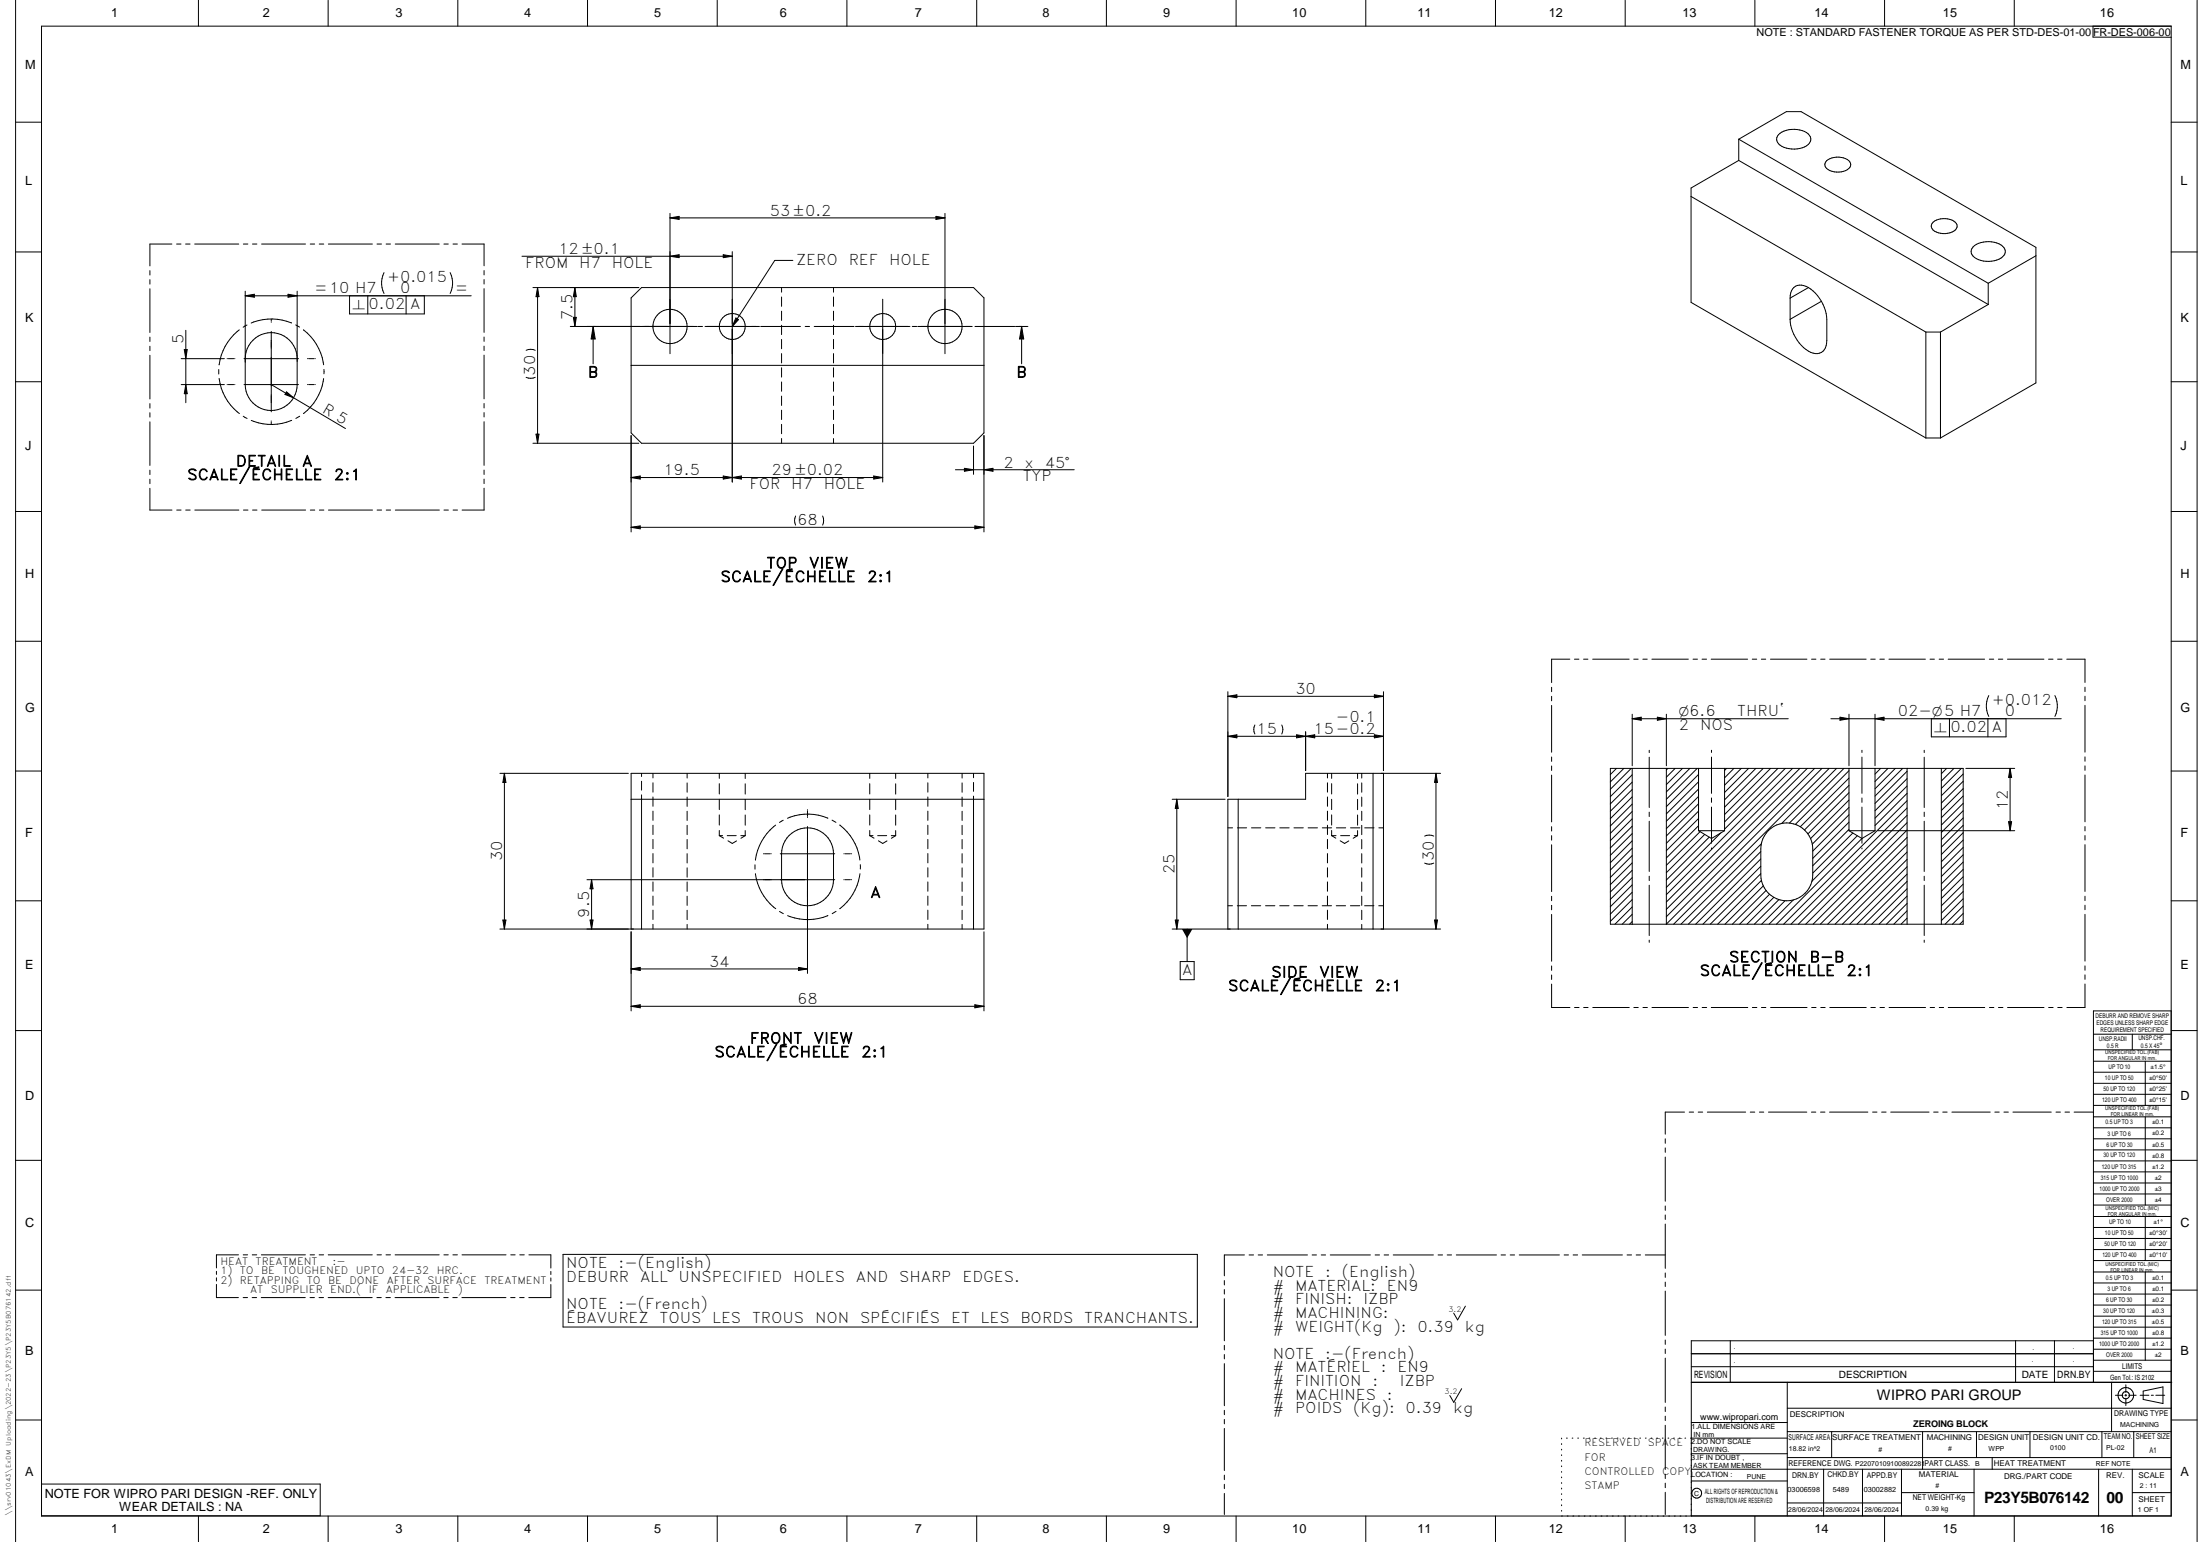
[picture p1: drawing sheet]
<svg xmlns="http://www.w3.org/2000/svg" width="848mm" height="594mm" viewBox="0 0 848 594" stroke-linecap="round" stroke-linejoin="round" font-family="sans-serif">
<g fill="none" stroke="#000" stroke-width=".39">
<path d="M6 .1v593.9M16 10.1h821v574h-821zM76.5 .1v10M126.5 .1v10M176.5 .1v10M226.5 .1v10M276.5 .1v10M326.5 .1v10M376.5 .1v10M426.5 .1v10M476.5 .1v10M526.5 .1v10"/>
<path d="M576.5 .1v10M626.5 .1v10M676.5 .1v10M726.5 .1v10M776.5 .1v10M806.8 10.1v4.2l30.2 .1M847 .1v593.9M6 47.1h10M670.3 53.6l18.3-10.6h5.7l90.5 52.3v52.2l-36.8 21.2M670.3 53.6v8.2M670.3 53.6l96.1 55.5M685.6 51.9a9.2 9.2 0 0 1 11.9 .3 2.95 2.95 0 0 1-1.8 4.4 9.9 9.9 0 0 1-10.1-1.2 2.46 2.46 0 0 1 0-3.5z"/>
<path d="M837 47.1h10M651.9 75.7l90.5 52.2M670.3 61.8l-18.4 10.6v44.1l90.5 52.2M670.3 61.8l96.1 55.5M704.2 61.9a7 7 0 0 1 8.9 .5 2.24 2.24 0 0 1-1.6 3.3 7 7 0 0 1-7.7-1.2 1.91 1.91 0 0 1 .4-2.6zM6 97.1h10M66.3 94h-8.5v8.4M68.1 94h1.7M71.5 94h1.8M75.1 94h16.9M93.8 94h1.7M97.3 94h1.7"/>
<path d="M100.8 94h17M119.6 94h1.7M123.1 94h1.7M126.6 94h17M145.3 94h1.8M148.8 94h1.7M152.4 94h16.9M171.1 94h1.7M174.6 94h1.7M178.1 94h8.5v8.4M201.2 98.7h81.1M258.3 82.2v54.1"/>
<path d="M258.3 83.9h106M258.3 98.7l3.5-.6v1.2zM258.3 83.9l3.5-.5v1.1zM278.8 98.1l3.5 .6-3.5 .6zM282.3 96.9v88.8M360.8 83.4l3.5 .5-3.5 .6zM364.3 82.2v54.1M745.2 85.6a7 7 0 0 1 8.9 .5 2.6 2.6 0 0 1-2.4 3.6 6.9 6.9 0 0 1-6.9-1.6 1.86 1.86 0 0 1 .4-2.5zM760.6 95.1a9.2 9.2 0 0 1 11.9 .3 2.92 2.92 0 0 1-1.9 4.5 9 9 0 0 1-10.4-1.8 2.43 2.43 0 0 1 .4-3zM784.8 98.6l-18.4 10.5M837 97.1h10M57.8 104.3v1.7"/>
<path d="M57.8 107.7v1.8M57.8 111.3v16.8M94.5 114h87.2M94.5 114l3.5-.6v1.1zM111 113.4l3.6 .6-3.6 .5zM114.6 112.2v36a10 10 0 0 1-10.1 10 10 10 0 0 1-10-10v-36M134.7 114v6.9h28.9v-6.9M141.8 114v6.9M148 105a9 9 0 0 0 0 8.1M156.5 114v6.9M173.5 105a9 9 0 0 1 0 8.1M186.6 104.2v1.7"/>
<path d="M186.6 107.7v1.7M186.6 111.2v16.9M205.4 110.8h40.9M207.2 110.8l.6 3.5h-1.2zM207.2 110.8v60M221.6 110.8v15M221.6 110.8l.6 3.5h-1.2zM243.3 114.8l4-4h128l4 4v52l-4 4h-128l-4-4zM301.3 110.8v1.8M301.3 114.4v3.6M301.3 119.9v3.5M305.6 100.3h-6.9l-16.4 25.5"/>
<path d="M321.3 110.8v1.8M321.3 114.4v3.6M321.3 119.9v3.5M340.3 115.3v70.4M690.1 114.9v8.1M697.1 110.8a4.3 4.3 0 0 0-6.5 1.3l-.5 2.8M697.1 110.8l-7 4.1M697.1 110.8l2.8 2.2 2.2 3.1M702.1 116.1l-12 6.9M702.1 116.1l1.6 3.5 .4 2.3 .1 9.3a4.3 4.3 0 0 1-4.3 5 12.6 12.6 0 0 1-8.9-8.5l-.7-2.4-.2-2.3M766.4 109.1v8.2M766.4 117.3l-18.4 10.6"/>
<path d="M57.8 129.9v1.7M57.8 133.4v1.7M57.8 136.9v16.8M69.8 138.2h16.7M71 134.7h1.2l-.6 3.5zM71.6 127.3v27.9M87.5 138.2h.2M88 138.2h2.1M90.5 138.2h.1M92.2 127.1a20.2 20.2 0 0 0-7.7 13.5M94.1 138.2h21M95.2 125.2l-1.5 .9"/>
<path d="M104.6 122.9v.8M104.6 124.1v.1M104.6 127.7v31M112.4 124.4a20.4 20.4 0 0 0-15.6 .1M114 125.2l1.5 .8M114.6 138.2a10 10 0 0 0-10.1-10.1 10 10 0 0 0-10 10.1M117 127.1a20.3 20.3 0 0 1 7.8 13.4M118.5 138.2h.2M119 138.2h2.1M121.4 138.2h.1M186.6 129.8v1.7M186.6 133.3v1.7"/>
<path d="M186.6 136.8v16.9M202.8 135a4.2 4.2 0 0 1 3.5 0M221 122.3h1.2l-.6 3.5zM228.6 125.8v14.4M228.6 125.8l.8 4.8h-1.5zM268.8 125.8h-49M269.1 125.8h1.7M271.8 125.8h21M283.7 122.5l1 .6-2.4 2.7zM293.2 125.8h15.4M301.3 125.3v3.6M301.3 130.8v3.6"/>
<path d="M301.3 136.2v3.6M310.4 125.8h1.7M313.9 125.8h15.3M321.3 125.3v3.6M321.3 130.8v3.6M321.3 136.2v3.6M329.8 125.8h21M351.7 125.8h1.7M353.8 125.8h21M375.8 125.8h15.4M391.5 125.8h4.7M393.8 125.8l.8 4.8h-1.6z"/>
<path d="M393.8 125.8v14.4M742.4 127.9v40.8M742.4 127.9h5.6M748 127.9v40.8M6 147.1h10M57.8 155.5v1.7M57.8 159v1.7M69.8 148.2h16.7M71.6 148.2l.6 3.5h-1.2zM84.3 142.4v1.7M84.5 145.9a20.4 20.4 0 0 0 7.8 13.4M87.5 148.2h.2"/>
<path d="M88 148.2h2.1M90.5 148.2h.1M94.1 148.2h21M104.6 148.2l28.6 16.9M110.4 151l2.8 2.2-3.3-1.2zM118.5 148.2h.2M119 148.2h2.1M121.4 148.2h.1M124.8 145.8a20.7 20.7 0 0 1-7.8 13.5M124.9 142.3v1.7M186.6 155.4v1.8M186.6 159v1.7"/>
<path d="M202.8 145.4a4.2 4.2 0 0 0 3.5 0M243.3 140.8h136M301.3 141.7v3.6M301.3 147.2v3.5M301.3 152.6v3.6M301.3 158v3.6M321.3 141.7v3.6M321.3 147.2v3.5M321.3 152.6v3.6M321.3 158v3.6M837 147.1h10M57.8 162.5v16.8"/>
<path d="M93.8 160.4l1.5 .8M96.9 162a20.1 20.1 0 0 0 15.5 0M104.6 162.2v.1M104.6 162.6v.9M115.5 160.4l-1.5 .8M186.6 162.5v16.8M205.4 170.8h40.9M206.6 167.3h1.2l-.6 3.5zM243.3 167.8v37.1M301.3 163.5v3.6M301.3 169v1.8M321.3 163.5v3.6"/>
<path d="M321.3 169v1.8M375.3 171.8v11M379.3 167.8v37.1M742.4 168.7h5.6M6 197.1h10M57.8 188.1v8.4h8.5M57.8 181.1v1.7M57.8 184.6v1.8M68.1 196.5h1.7M71.6 196.5h1.7M75.1 196.5h17M93.9 196.5h1.7"/>
<path d="M97.4 196.5h1.7M100.9 196.5h16.9M119.6 196.5h1.7M123.1 196.5h1.7M126.6 196.5h17M145.4 196.5h1.7M148.9 196.5h1.7M152.4 196.5h17M171.2 196.5h1.6M174.7 196.5h1.7M186.6 181.1v1.7M186.6 184.6v1.7"/>
<path d="M186.6 188.1v8.4h-8.5M243.3 184l3.5-.6v1.2zM243.3 184h97M278.8 183.4v1.2l7-1.2v1.2zM306.7 198.8a3.9 3.9 0 0 0 0 3.5M317.1 198.8a4.2 4.2 0 0 1 0 3.5M336.8 183.4l3.5 .6-3.5 .6zM368.3 181h45.8M371.8 180.4l3.5 .6-3.5 .6zM379.3 181l3.5-.6v1.2zM837 197.1h10M243.3 203.2l3.5-.6v1.2z"/>
<path d="M243.3 203.2h136M375.8 202.6l3.5 .6-3.5 .6zM6 247.1h10M605.2 254h-7.1v9M606.9 254h1.8M610.4 254h1.7M614 254h14M629.8 254h1.7M633.3 254h1.7M636.8 254h14M652.7 254h1.6M656.1 254h1.8"/>
<path d="M659.6 254h14.1M675.5 254h1.7M679 254h1.7M682.5 254h14.1M698.3 254h1.7M701.8 254h1.7M705.3 254h14.1M721.1 254h1.8M724.7 254h1.7M728.2 254h14M744 254h1.7M747.5 254h1.7"/>
<path d="M751 254h14M766.9 254h1.7M770.3 254h1.8M773.9 254h14M789.7 254h1.7M793.2 254h1.7M796.7 254h7v8.9M837 247.1h10M473.3 266.5v40.4M473.3 268.3h60M473.3 268.3l3.5-.6v1.1zM483.7 279.3a3.8 3.8 0 0 0 0 3.5"/>
<path d="M494.1 279.3a3.8 3.8 0 0 1 0 3.5M529.8 267.7l3.5 .6-3.5 .5zM533.3 266.5v30.4M598.1 264.8v1.7M598.1 268.3v1.7M598.1 271.8v18M629.2 275.2v19.8M629.2 276.9h60.2M629.2 276.9l3.5-.6v1.2zM638.9 276.3l3.5 .6-3.5 .6zM642.4 275.2v19.8M705.8 276.9h88.8"/>
<path d="M709.3 276.3l3.5 .6-3.5 .6zM712.8 275.2v19.8M722.8 275.2v19.8M722.8 276.9l3.5-.6v1.2zM744.5 276.9v7h28.8v-7M751.5 276.9v7M766.3 276.9v7M766.7 268a9 9 0 0 0 0 8M792.1 268a9 9 0 0 1 0 8M803.7 264.8v1.6M803.7 268.2v1.8M803.7 271.7v18.1"/>
<path d="M6 297.1h10M192.7 297.9h49.5M194.4 297.9v60M194.4 297.9l.6 3.6h-1.2zM247.3 297.9v1.3M251.7 297.9v1.8M264.9 297.9v1.9M277.3 297.9v2M287.3 297.9v2M335.3 297.9v2M345.3 297.9v2M357.7 297.9v1.8"/>
<path d="M370.9 297.9v1.9M375.3 297.9v1.7M473.3 283.7h60M473.3 283.7l3.5-.6v1.2zM499.8 283.1v1.2l7-1.2v1.2zM503.3 281.9v15M511.7 297.9v1.8M513.3 297.9v2M523.3 297.9v2M524.9 297.9v1.9M529.3 297.9v60M529.8 283.1l3.5 .6-3.5 .6z"/>
<path d="M533.3 297.9v60M553.6 297.9l.5 3.6h-1.1zM553.6 297.9v60M555.3 297.9h-52v10h-30v50M598.1 291.6v1.7M598.1 295.1v1.7M598.1 298.6v18.1M620.8 296h136v60.1h-136zM623.1 296l-2.3 2.4M626 296l-5.2 5.2M628.8 296l-8 8.1M629.2 298.5l-8.4 8.4"/>
<path d="M629.2 296v60.1M635.8 289.1v.8M635.8 291.7v19.4M642.4 296v60.1M643 296l-.6 .6M645.8 296l-3.4 3.4M648.6 296l-6.2 6.3M651.4 296l-9 9.1M654.3 296l-11.9 11.9M654.8 298.4l-12.4 12.4M654.8 296v24M659.8 289.1v.8"/>
<path d="M659.8 291.7v13.9M664.8 296v24M665.6 296l-.8 .8M668.4 296l-3.6 3.7M671.2 296l-6.4 6.5M674.1 296l-9.3 9.3M676.9 296l-12.1 12.1M679.7 296l-14.9 15M682.5 296l-17.7 17.8M685.4 296l-20.6 20.7M688.2 296l-23.4 23.4M691 296l-48.6 48.7"/>
<path d="M693.8 296l-51.4 51.5M696.7 296l-54.3 54.4M699.5 296l-57.1 57.2M702.4 296l-60 60M705.1 296l-59.9 60.1M708 296l-21.2 21.3M710.8 296l-21 21.1M712.8 296.9l-20.7 20.7M712.8 299.8l-18.8 18.7M712.8 296v24M717.8 289.1v.8M717.8 291.7v13.9"/>
<path d="M722.8 296v24M725 296l-2.2 2.2M727.8 296l-5 5.1M730.6 296l-7.8 7.9M733.5 296l-10.7 10.7M735.2 296v60.1M735.2 297.1l-12.4 12.4M735.2 300l-12.4 12.4M741.8 289.1v.8M741.8 291.7v19.4M748.4 296v60.1M750.4 296l-2 2.1"/>
<path d="M753.2 296l-4.8 4.9M756.1 296l-7.7 7.7M756.8 298.2l-8.4 8.4M757.8 296h18.8M774.9 296v24M774.9 296l.6 3.6h-1.2zM803.7 291.6v1.7M803.7 295.1v1.7M803.7 298.6v18M837 297.1h10M243.3 307.9h136M247.3 301v3.4"/>
<path d="M247.3 306.2v51.7M251.7 301.6v3.6M251.7 307v3.6M251.7 312.5v3.6M251.7 317.9v3.6M264.9 301.6v3.6M264.9 307.1v3.6M264.9 312.5v3.6M264.9 318v3.6M277.3 301.9v4M277.3 307.9v4M277.3 313.9v4"/>
<path d="M277.3 320v1.9M287.3 302v3.9M287.3 308v4M287.3 314v3.9M287.3 320v1.9M299 317.9a20.2 20.2 0 0 0-7.8 13.5M301.9 316l-1.4 .9M311.3 318.4v56.6M311.3 312v.1M311.3 312.4v2.1M311.3 314.8v.2M319.2 315.2a19.9 19.9 0 0 0-15.6 .1"/>
<path d="M320.8 316l1.4 .8M323.7 317.8a20.2 20.2 0 0 1 7.8 13.5M335.3 301.9v4M335.3 307.9v4M335.3 313.9v4M335.3 320v1.9M345.3 302v3.9M345.3 308v4M345.3 314v3.9M345.3 320v1.9M357.7 301.6v3.6M357.7 307v3.6"/>
<path d="M357.7 312.5v3.6M357.7 317.9v3.6M370.9 301.6v3.6M370.9 307.1v3.6M370.9 312.5v3.6M370.9 318v3.6M375.3 301.5v3.4M375.3 306.7v51.2M451.9 307.9h20.4M453.6 307.9v50M453.6 307.9l.6 3.5h-1.1zM473.3 318.9h1.8"/>
<path d="M477 318.9h3.6M477.3 307.9v50M482.4 318.9h3.6M487.9 318.9h3.6M493.4 318.9h3.6M498.8 318.9h3.6M504.3 318.9h3.6M509.7 318.9h3.6M511.7 301.6v3.6M511.7 307v3.6M511.7 312.5v3.6M511.7 317.9v3.6"/>
<path d="M513.3 301.9v4M513.3 307.9v4M513.3 313.9v4M513.3 320v1.9M515.2 318.9h3.6M520.6 318.9h3.6M523.3 302v3.9M523.3 308v4M523.3 314v3.9M523.3 320v1.9M524.9 301.6v3.6M524.9 307.1v3.6"/>
<path d="M524.9 312.5v3.6M524.9 318v3.6M526.1 318.9h3.6M531.5 318.9h1.8M598.1 318.5v1.7M629.2 301.3l-8.4 8.4M629.2 304.2l-8.4 8.3M629.2 307l-8.4 8.4M629.2 309.8l-8.4 8.4M629.2 312.6l-8.4 8.5M629.2 315.5l-8.4 8.3M629.2 318.3l-8.4 8.4"/>
<path d="M635.8 312.9v1.7M635.8 316.4v19.3M654.8 301.2l-12.4 12.4M654.8 304l-12.4 12.4M654.8 315.3l-12.4 12.4M654.8 318.1l-12.4 12.4M654.8 306.8l-12.4 12.4M654.8 309.7l-12.4 12.4M654.8 312.5l-12.4 12.4M659.8 307.4v1.7M659.8 310.9v14M681.7 320a10 10 0 0 1 10.9-2.2 10 10 0 0 1 6.2 9.3v10a10 10 0 0 1-10 9.9 10 10 0 0 1-10-9.9v-10a9.9 9.9 0 0 1 2.9-7.1z"/>
<path d="M712.8 302.6l-17.2 17.1M712.8 305.4l-15.9 15.9M712.8 308.2l-14.9 14.9M712.8 311.1l-14.2 14.1M712.8 313.9l-14 14M712.8 316.7l-14 14M712.8 319.5l-14 14M717.8 307.4v1.7M717.8 310.9v14M735.2 319.8l-36.3 36.3M735.2 314.1l-41.9 42M735.2 316.9l-39.1 39.2"/>
<path d="M735.2 311.3l-44.8 44.8M735.2 302.8l-12.4 12.4M735.2 305.6l-12.4 12.5M735.2 308.5l-47.6 47.6M741.8 312.9v1.7M741.8 316.4v19.3M756.8 301l-8.4 8.4M756.8 303.8l-8.4 8.5M756.8 306.7l-8.4 8.3M756.8 309.5l-8.4 8.4M756.8 312.3l-8.4 8.4M756.8 315.1l-8.4 8.5"/>
<path d="M756.8 318l-8.4 8.4M774.3 316.6h1.2l-.6 3.4zM803.7 318.4v1.7M226.3 338.9h95.5M228 338.9v19M228 338.9l.6 3.5h-1.1zM251.7 323.4v3.6M251.7 328.8v3.6M251.7 334.3v3.6M251.7 339.8v3.6M264.9 323.4v3.6M264.9 328.9v3.6"/>
<path d="M264.9 334.3v3.6M264.9 339.8v3.6M277.3 321.9h1.3M277.3 321.9l1.6 1M280.3 321.9h3.5M280.6 323.9l1.7 1.1 1.6-1M285.6 321.9h1.7M287.3 321.9l-1.7 1.1M291 333.2v1.7M291.2 336.6a20.1 20.1 0 0 0 7.8 13.5M294.3 328.9h.1M294.7 328.9h2.2"/>
<path d="M297.2 328.9h.1M300.8 328.9h21M304.2 321.9a10 10 0 0 1 10.9-2.2 10 10 0 0 1 6.2 9.2v10a10 10 0 0 1-10 10.1 10 10 0 0 1-10-10.1v-10a10.1 10.1 0 0 1 2.9-7zM325.3 338.9h.1M325.3 328.9h.1M325.7 338.9h2.1M325.7 328.9h2.1M328.2 338.9h.1M328.2 328.9h.1M331.5 336.6a20.2 20.2 0 0 1-7.8 13.5M331.6 333.1v1.7M335.3 321.9h1.2"/>
<path d="M335.3 321.9l1.6 1M338.3 321.9h3.5M338.6 323.9l1.7 1.1 1.6-1M343.6 321.9h1.7M345.3 321.9l-1.7 1.1M357.7 323.4v3.6M357.7 328.8v3.6M357.7 334.3v3.6M357.7 339.8v3.6M370.9 323.4v3.6M370.9 328.9v3.6M370.9 334.3v3.6"/>
<path d="M370.9 339.8v3.6M511.7 323.4v3.6M511.7 328.8v3.6M511.7 334.3v3.6M511.7 339.8v3.6M513.3 321.9h1.7M513.3 321.9l1.6 1M516.6 323.9l1.7 1.1 1.6-1M516.8 321.9h3.5M522.1 321.9h1.2M523.3 321.9l-1.7 1.1M524.9 323.4v3.6"/>
<path d="M524.9 328.9v3.6M524.9 334.3v3.6M524.9 339.8v3.6M552.7 322.1a4.2 4.2 0 0 0-3.5 0M552.7 332.5a3.9 3.9 0 0 1-3.5 0M598.1 321.9v1.8M598.1 325.5v18M629.2 321.1l-8.4 8.4M629.2 323.9l-8.4 8.5M629.2 326.8l-8.4 8.4M629.2 329.6l-8.4 8.4M629.2 332.4l-8.4 8.4"/>
<path d="M629.2 335.3l-8.4 8.4M629.2 338.1l-8.4 8.4M635.8 337.6v1.7M654.8 320h10M655.4 320.4l-13 13M657.1 321.5l-14.7 14.7M658.9 322.5l-16.5 16.5M659.8 326.7v.4M663.3 320.9l-20.9 21M664.8 320l-5 3-5-3M678.8 328.1l-28 28M678.8 330.9l-25.1 25.2"/>
<path d="M678.8 333.8l-22.3 22.3M678.8 336.6l-19.5 19.5M679 325l-31 31.1M679 339.2l-16.9 16.9M712.8 320l5 3M712.8 320h10M714.2 320.9l-15.4 15.5M716 322l-17.5 17.5M717.8 326.7v.4M717.8 323l-33 33.1M722.8 320l-5 3M723.8 320h52.8"/>
<path d="M735.2 331.1l-25 25M735.2 333.9l-22.1 22.2M735.2 328.3l-27.8 27.8M735.2 336.8l-19.3 19.3M735.2 339.6l-16.5 16.5M735.2 322.6l-33.5 33.5M735.2 325.4l-30.6 30.7M741.8 337.6v1.7M756.8 320.8l-8.4 8.4M756.8 323.6l-8.4 8.4M756.8 326.5l-8.4 8.4M756.8 329.3l-8.4 8.4"/>
<path d="M756.8 332.1l-8.4 8.4M756.8 334.9l-8.4 8.5M756.8 337.8l-8.4 8.4M803.7 321.9v1.7M803.7 325.4v18.1M6 347h10M192.7 357.9h186.6v-60h-136v60M193.8 354.5h1.2l-.6 3.4zM227.5 354.5h1.1l-.6 3.4zM243.3 359v30.5M251.7 345.2v3.6M251.7 350.6v3.6"/>
<path d="M251.7 356.1v1.8M264.9 345.3v3.5M264.9 350.7v3.6M264.9 356.2v1.7M300.5 351.2l1.5 .8M319.2 352.7a20.2 20.2 0 0 1-15.6 .1M322.3 351.1l-1.5 .9M357.7 345.2v3.6M357.7 350.6v3.6M357.7 356.1v1.8M370.9 345.3v3.5M370.9 350.7v3.6"/>
<path d="M370.9 356.2v1.7M379.3 359v30.5M451.9 357.9h103.4M453.1 354.5h1.1l-.6 3.4zM457.6 357.9v12.6M473.3 349h1.8M477 349h3.5M482.4 349h3.6M487.8 349h3.6M493.3 349h3.6M498.8 349h3.6M504.2 349h3.6"/>
<path d="M509.7 349h3.6M511.7 345.2v3.6M511.7 350.6v3.6M511.7 356.1v1.8M515.1 349h3.6M520.6 349h3.6M524.9 345.3v3.5M524.9 350.7v3.6M524.9 356.2v1.7M526 349h3.6M531.5 349h1.8M553 354.5h1.1l-.5 3.4z"/>
<path d="M598.1 345.3v1.7M598.1 348.8v1.7M598.1 352.3v18M629.2 352.3l-3.9 3.8M629.2 340.9l-8.4 8.4M629.2 343.7l-8.4 8.5M629.2 346.6l-8.4 8.4M629.2 355l-1 1.1M629.2 349.4l-6.6 6.7M635.8 341v19.4M679.7 341.3l-14.7 14.8M680.8 343.1l-13 13"/>
<path d="M682.2 344.5l-11.6 11.6M683.8 345.7l-10.4 10.4M685.8 346.6l-9.5 9.5M688.1 347l-9 9.1M691.3 346.8l-9.4 9.3M735.2 345.2l-10.8 10.9M735.2 348.1l-8 8M735.2 350.9l-5.2 5.2M735.2 342.4l-13.7 13.7M735.2 353.7l-2.4 2.4M741.8 341v19.4M756.8 354.8l-1.3 1.3"/>
<path d="M756.8 340.6l-8.4 8.4M756.8 343.5l-8.4 8.3M756.8 346.2l-8.4 8.5M756.8 349.1l-7 7M756.8 351.9l-4.2 4.2M803.7 345.3v1.7M803.7 348.7v1.8M803.7 352.3v18M837 347h10M243.3 373.3l3.5-.6v1.2zM243.3 373.3h68M307.8 372.7l3.5 .6-3.5 .6z"/>
<path d="M455 370.5h5.3v6.9h-5.3zM598.1 379.1v9.1h7.1M598.1 372.2v1.6M598.1 375.6v1.8M635.8 362.2v.9M741.8 362.2v.9M803.7 372.1v1.7M803.7 375.6v1.7M803.7 379.1v9.1h-6.9M6 397h10M243.3 387.7l3.5-.6v1.2zM243.3 387.7h136"/>
<path d="M375.8 387.1l3.5 .6-3.5 .6zM607 388.2h1.7M610.5 388.2h1.7M614 388.2h14.1M629.8 388.2h1.7M633.3 388.2h1.7M636.8 388.2h14.1M652.7 388.2h1.7M656.2 388.2h1.7M659.7 388.2h14M675.5 388.2h1.7M679 388.2h1.7"/>
<path d="M682.5 388.2h14.1M698.4 388.2h1.7M701.9 388.2h1.7M705.4 388.2h14M721.2 388.2h1.7M724.7 388.2h1.7M728.2 388.2h14.1M744.1 388.2h1.6M747.6 388.2h1.7M751 388.2h14.1M766.9 388.2h1.7M770.4 388.2h1.7"/>
<path d="M773.9 388.2h14.1M789.7 388.2h1.8M793.2 388.2h1.7M807 398.4h30M822 398.4v6.1M837 397h10M837 389.5h-30v143.1M807 404.5h30M807 408.9h30M807 413.1h30M807 417.4h30M827 408.9v17"/>
<path d="M641.9 438.7v1.8M649.4 428.5h-7.5v8.5M651.2 428.5h1.7M654.6 428.5h1.8M658.2 428.5h14.7M674.7 428.5h1.7M678.2 428.5h1.7M681.7 428.5h14.8M698.3 428.5h1.7M701.8 428.5h1.7M705.3 428.5h14.7M721.9 428.5h1.7"/>
<path d="M725.3 428.5h1.8M728.9 428.5h14.7M745.4 428.5h1.7M748.9 428.5h1.7M752.4 428.5h14.8M769 428.5h1.7M772.5 428.5h1.7M776 428.5h14.7M792.6 428.5h1.7M796 428.5h1.8M799.5 428.5h7.4M807 421.6h30"/>
<path d="M807 425.9h30M807 430.3h30M807 434.5h30M807 438.7h30M827 430.3v34M6 447h10M641.9 442.3v1.6M641.9 445.8v17M807 443h30M807 447.3h30M807 451.5h30M807 455.8h30"/>
<path d="M807 460h30M837 447h10M641.9 464.6v1.7M641.9 468.1v1.7M641.9 471.6v17.1M807 464.3h30M807 468.7h30M807 472.9h30M807 477.1h30M827 468.7v16.9M6 497h10M83.4 489.8v1.2"/>
<path d="M83.4 492.3v1.2M83.4 494.8v5.1h8.5M91.9 483.4h-8.5v5.1M93.7 499.9h1.7M93.8 483.4h1.7M97.2 499.9h1.7M97.2 483.4h1.8M100.7 499.9h17M100.8 483.4h16.9M119.5 499.9h1.7M119.5 483.4h1.7M123 499.9h1.7"/>
<path d="M123 483.4h1.8M126.5 499.9h17M126.5 483.4h17M145.3 499.9h1.7M145.3 483.4h1.7M148.8 499.9h1.7M148.8 483.4h1.7M152.3 499.9h16.9M152.3 483.4h17M171.1 499.9h1.7M171.1 483.4h1.7M174.5 499.9h1.8"/>
<path d="M174.6 483.4h1.7M178.1 499.9h16.9M178.1 483.4h17M196.8 499.9h1.7M196.9 483.4h1.7M200.3 499.9h1.8M200.4 483.4h1.7M203.9 483.4h8.4v5.1M212.3 494.9v5h-8.5M212.3 489.8v1.2M212.3 492.3v1.3M217 483.3h244.6v28h-244.6z"/>
<path d="M472 493.4v1.6M472 496.8v1.8M479.7 483.5h-7.7v8M481.5 483.5h1.7M485 483.5h1.7M488.5 483.5h15.5M505.8 483.5h1.7M509.3 483.5h1.7M512.8 483.5h15.5M530.1 483.5h1.7M533.6 483.5h1.7M537.1 483.5h15.5"/>
<path d="M554.4 483.5h1.7M557.9 483.5h1.7M561.4 483.5h15.5M578.7 483.5h1.6M582.2 483.5h1.7M585.6 483.5h15.5M603 483.5h1.6M606.4 483.5h1.8M609.9 483.5h15.5M627.2 483.5h1.7M630.7 483.5h1.7M634.2 483.5h7.7"/>
<path d="M641.9 490.4v1.7M641.9 493.9v1.7M641.9 497.4v17.1M807 481.4h30M807 485.6h30M807 490.1h30M807 494.3h30M807 498.6h30M827 490.1v33.9M837 497h10M472 500.3v16.3M472 518.3v1.8"/>
<path d="M564.9 503.2l-3 5.3-1.5-2.6M641.9 516.3v1.6M641.9 519.8v1.7M667 516.6v16M777 516.6v16M792 516.6v16M807 502.8h30M807 507.1h30M807 511.3h30M807 515.5h30M807 519.8h30M807 516.6h-155v67.5"/>
<path d="M472 521.8v1.7M472 525.4v16.2M563.5 535l-3.1 5.3-1.5-2.7M641.9 523.2v17.1M652 532.6h185.2M652 521.5h155M652 526.5h155M689 532.6v51.4M807 524h30M807 528.3h30M814 532.6v19M815.5 537.5h2.8"/>
<path d="M819.1 537.5h.7M819.5 533.5v2.9M819.5 537.2v.7M819.5 538.7v2.8M820.6 537.5h2.9M825 537.5h3.4M826.2 535.9l7.6-1.6v6.4l-7.6-1.5zM829.3 537.5h.8M831 537.5h3.5M6 547.1h10M472 543.3v1.7M472 546.9v1.7"/>
<path d="M472 550.3v16.2M602 554.1v.3M602 556.2v.3M602 558.3v.3M603.8 554.1h.4M606 554.1h.3M608.2 554.1h.3M610.4 554.1h.3M612.6 554.1h.3M614.7 554.1h.3M616.9 554.1h.3M619.1 554.1h.3"/>
<path d="M621.2 554.1h.3M623.4 554.1h.3M625.6 554.1h.3M627.8 554.1h.3M629.9 554.1h.4M632.1 554.1h.3M634.3 554.1h.3M636.5 554.1h.3M638.6 554.1h.3M640.8 554.1h.3M641.9 542.1v1.7M641.9 545.6v1.7"/>
<path d="M641.9 549.1v17M643 554.1h.3M645.2 554.1h.3M647.3 554.1h.4M649.5 554.1h.3M652 548h37M689 542.5h148M689 551.6h148M689 554.1h-37.3M706.1 551.6v10M741.1 551.6v14.4M761.9 551.6v10"/>
<path d="M782.5 551.6v10M810.3 551.6v10M822.5 551.6v10M837 547.1h10M16 571.8h107.4v12.2h-107.4M472 568.3v1.8M472 571.8v1.7M472 575.4v8.1M602 560.5v.3M602 562.6v.3M602 564.8v.3M602 566.9v.3"/>
<path d="M602 569v.3M602 571.2v.3M602 573.3v.4M602 575.5v.3M602 577.6v.3M602 579.8v.3M641.9 567.9v1.7M641.9 571.4v1.8M641.9 574.9v8.6M652 570.6h37M652 560.1h37M689 561.6h148"/>
<path d="M689 579h44M703 566v18M718 566v18M733 575.1h28M733 566v18M761 566v18M768 561.6v4.4M809 566v18M822 566v18M822 575.1h15M837 566h-185M76.5 584.1v9.9"/>
<path d="M126.5 584.1v9.9M176.5 584.1v9.9M226.5 584.1v9.9M276.5 584.1v9.9M326.5 584.1v9.9M376.5 584.1v9.9M426.5 584.1v9.9M476.5 584.1v9.9M526.5 584.1v9.9M576.5 584.1v9.9M602 581.9v.3M626.5 584.1v9.9"/>
<path d="M652 584h185M676.5 584.1v9.9M726.5 584.1v9.9M776.5 584.1v9.9"/>
<circle cx="258.3" cy="125.8" r="6.6"/>
<circle cx="282.3" cy="125.8" r="5"/>
<circle cx="340.3" cy="125.8" r="5"/>
<circle cx="364.3" cy="125.8" r="6.6"/>
<circle cx="819.5" cy="537.5" r="2.99"/>
<circle cx="819.5" cy="537.5" r="1.39"/>
<circle cx="654.1" cy="575.3" r="1.9"/>
</g>
<g fill="#000">
<path d="M258.3 98.7l3.5-.6v1.2zM258.3 83.9l3.5-.5v1.1zM278.8 98.1l3.5 .6-3.5 .6zM360.8 83.4l3.5 .5-3.5 .6zM94.5 114l3.5-.6v1.1zM111 113.4l3.6 .6-3.6 .5zM207.2 110.8l.6 3.5h-1.2zM221.6 110.8l.6 3.5h-1.2zM71 134.7h1.2l-.6 3.5zM221 122.3h1.2l-.6 3.5zM228.6 125.8l.8 4.8h-1.5zM283.7 122.5l1 .6-2.4 2.7z"/>
<path d="M393.8 125.8l.8 4.8h-1.6zM71.6 148.2l.6 3.5h-1.2zM110.4 151l2.8 2.2-3.3-1.2zM206.6 167.3h1.2l-.6 3.5zM243.3 184l3.5-.6v1.2zM278.8 183.4l3.5 .6-3.5 .6zM282.3 184l3.5-.6v1.2zM336.8 183.4l3.5 .6-3.5 .6zM371.8 180.4l3.5 .6-3.5 .6zM379.3 181l3.5-.6v1.2zM243.3 203.2l3.5-.6v1.2zM375.8 202.6l3.5 .6-3.5 .6z"/>
<path d="M473.3 268.3l3.5-.6v1.1zM529.8 267.7l3.5 .6-3.5 .5zM629.2 276.9l3.5-.6v1.2zM638.9 276.3l3.5 .6-3.5 .6zM709.3 276.3l3.5 .6-3.5 .6zM722.8 276.9l3.5-.6v1.2zM473.3 283.7l3.5-.6v1.2zM499.8 283.1l3.5 .6-3.5 .6zM503.3 283.7l3.5-.6v1.2zM529.8 283.1l3.5 .6-3.5 .6zM774.9 296l.6 3.6h-1.2zM194.4 297.9l.6 3.6h-1.2z"/>
<path d="M453.6 307.9l.6 3.5h-1.1zM553.6 297.9l.5 3.6h-1.1zM774.3 316.6h1.2l-.6 3.4zM193.8 354.5h1.2l-.6 3.4zM227.5 354.5h1.1l-.6 3.4zM228 338.9l.6 3.5h-1.1zM453.1 354.5h1.1l-.6 3.4zM455.6 357.9h4.1l-2.1 3.5zM553 354.5h1.1l-.5 3.4zM243.3 373.3l3.5-.6v1.2zM307.8 372.7l3.5 .6-3.5 .6zM243.3 387.7l3.5-.6v1.2z"/>
<path d="M375.8 387.1l3.5 .6-3.5 .6z"/>
</g>
<g font-size="6">
<text x="764.8" y="578.9">P23Y5B076142</text>
<text x="812.1" y="578.9">00</text>
</g>
<g font-size="5.7">
<text x="296.8" y="83.1">53±0.2</text>
<text x="215.3" y="97.8">12±0.1</text>
<text x="202.4" y="103.1">FROM</text>
<text x="223.3" y="103.1">H7</text>
<text x="235.8" y="103.1">HOLE</text>
<text x="306.9" y="102.1">ZERO</text>
<text x="327.2" y="102.1">REF</text>
<text x="342.8" y="102.1">HOLE</text>
<text x="121.2" y="113.1">=10 H7</text>
<text x="149.3" y="108.5">+0.015</text>
<text x="154.2" y="113.1">0</text>
<text x="175.5" y="113.1">=</text>
<text x="142.1" y="119.2">0.02 A</text>
<text x="220.7" y="123.4" transform="rotate(-90 220.7 123.4)">7.5</text>
<text x="70.7" y="132.5" transform="rotate(-90 70.7 132.5)">5</text>
<text x="206.3" y="144.7" transform="rotate(-90 206.3 144.7)">30</text>
<text x="226.6" y="145.4">B</text>
<text x="391.8" y="145.4">B</text>
<text x="124" y="158.6" transform="rotate(31 124 158.6)">R 5</text>
<text x="90.9" y="179.7">DETAIL</text>
<text x="116.5" y="179.7">A</text>
<text x="72.2" y="184.9">SCALE/ÉCHELLE</text>
<text x="128.7" y="184.9">2:1</text>
<text x="255.7" y="183.1">19.5</text>
<text x="297.4" y="183.1">29±0.02</text>
<text x="386.8" y="180.1">2</text>
<text x="394.3" y="185.4">TYP</text>
<text x="395" y="180.1">x</text>
<text x="402.8" y="180.1">45°</text>
<text x="288.9" y="188.3">FOR</text>
<text x="305" y="188.3">H7</text>
<text x="317.6" y="188.3">HOLE</text>
<text x="307.3" y="202.3">68</text>
<text x="295.5" y="218.9">TOP</text>
<text x="311.9" y="218.9">VIEW</text>
<text x="277.7" y="224.2">SCALE/ÉCHELLE</text>
<text x="334.3" y="224.2">2:1</text>
<text x="499.4" y="267.4">30</text>
<text x="767.9" y="271.5">+0.012</text>
<text x="514.9" y="278.3">-0.1</text>
<text x="647.2" y="281.3">2</text>
<text x="655.4" y="281.3">NOS</text>
<text x="669.7" y="276">THRU`</text>
<text x="731.6" y="276">02-O5 H7</text>
<text x="772.8" y="276">0</text>
<text x="484.4" y="282.8">15</text>
<text x="506.3" y="282.8">15-0.2</text>
<text x="751.8" y="282.2">0.02 A</text>
<text x="774" y="312" transform="rotate(-90 774 312)">12</text>
<text x="193.5" y="331.9" transform="rotate(-90 193.5 331.9)">30</text>
<text x="552.7" y="331.9" transform="rotate(-90 552.7 331.9)">30</text>
<text x="452.8" y="336.9" transform="rotate(-90 452.8 336.9)">25</text>
<text x="335.5" y="345.8">A</text>
<text x="227.2" y="353.5" transform="rotate(-90 227.2 353.5)">9.5</text>
<text x="666.5" y="370.7">SECTION</text>
<text x="697.6" y="370.7">B-B</text>
<text x="273.3" y="372.4">34</text>
<text x="455.7" y="375.7">A</text>
<text x="490.1" y="376.6">SIDE</text>
<text x="508.6" y="376.6">VIEW</text>
<text x="655.2" y="376">SCALE/ÉCHELLE</text>
<text x="711.8" y="376">2:1</text>
<text x="473.4" y="381.8">SCALE/ÉCHELLE</text>
<text x="529.9" y="381.8">2:1</text>
<text x="307.3" y="386.8">68</text>
<text x="275.4" y="407.3">SCALE/ÉCHELLE</text>
<text x="289.1" y="402">FRONT</text>
<text x="313.7" y="402">VIEW</text>
<text x="332" y="407.3">2:1</text>
<text x="218.3" y="488.5">NOTE</text>
<text x="238.5" y="488.5">:-(English)</text>
<text x="490.6" y="492">NOTE</text>
<text x="510.8" y="492">:</text>
<text x="517.3" y="492">(English)</text>
<text x="218.3" y="493.8">DEBURR</text>
<text x="246.7" y="493.8">ALL</text>
<text x="261.6" y="493.8">UNSPECIFIED</text>
<text x="305.8" y="493.8">HOLES</text>
<text x="329.9" y="493.8">AND</text>
<text x="346.6" y="493.8">SHARP</text>
<text x="371" y="493.8">EDGES.</text>
<text x="490.6" y="497.2">#</text>
<text x="499.2" y="497.2">MATERIAL:</text>
<text x="534.7" y="497.2">EN9</text>
<text x="490.6" y="502.5">#</text>
<text x="499.2" y="502.5">FINISH:</text>
<text x="525.6" y="502.5">IZBP</text>
<text x="218.3" y="504.3">NOTE</text>
<text x="218.3" y="509.5">ÉBAVUREZ</text>
<text x="238.5" y="504.3">:-(French)</text>
<text x="254.3" y="509.5">TOUS</text>
<text x="274.6" y="509.5">LES</text>
<text x="289.9" y="509.5">TROUS</text>
<text x="314.2" y="509.5">NON</text>
<text x="331.5" y="509.5">SPÉCIFIÉS</text>
<text x="366.6" y="509.5">ET</text>
<text x="378" y="509.5">LES</text>
<text x="393.4" y="509.5">BORDS</text>
<text x="418" y="509.5">TRANCHANTS.</text>
<text x="490.6" y="507.7">#</text>
<text x="499.2" y="507.7">MACHINING:</text>
<text x="490.6" y="513">#</text>
<text x="499.2" y="513">WEIGHT(Kg</text>
<text x="537.2" y="513">):</text>
<text x="546.4" y="513">0.39</text>
<text x="564.7" y="513">kg</text>
<text x="490.6" y="523.5">NOTE</text>
<text x="510.8" y="523.5">:-(French)</text>
<text x="490.6" y="528.7">#</text>
<text x="490.6" y="534">#</text>
<text x="499.2" y="528.7">MATÉRIEL</text>
<text x="499.2" y="534">FINITION</text>
<text x="529" y="534">:</text>
<text x="532.3" y="528.7">:</text>
<text x="538.7" y="528.7">EN9</text>
<text x="539.6" y="534">IZBP</text>
<text x="490.6" y="539.2">#</text>
<text x="499.2" y="539.2">MACHINES</text>
<text x="534.7" y="539.2">:</text>
<text x="490.6" y="544.5">#</text>
<text x="499.2" y="544.5">POIDS</text>
<text x="521.7" y="544.5">(Kg):</text>
<text x="541.9" y="544.5">0.39</text>
<text x="560.1" y="544.5">kg</text>
</g>
<text font-size="5.6" x="723.5" y="539.3">WIPRO PARI GROUP</text>
<g font-size="5.4">
<text x="135.8" y="119.2">n</text>
<text x="647.2" y="276">O6.6</text>
<text x="745.6" y="282.2">n</text>
</g>
<g font-size="4.9">
<text x="42.9" y="6.6">1</text>
<text x="101.3" y="6.7">2</text>
<text x="152.5" y="6.7">3</text>
<text x="202.1" y="6.7">4</text>
<text x="252.1" y="6.7">5</text>
<text x="300.6" y="6.7">6</text>
<text x="352.6" y="6.7">7</text>
<text x="401.9" y="6.7">8</text>
<text x="448.4" y="6.7">9</text>
<text x="498.1" y="6.7">10</text>
<text x="546.4" y="6.7">11</text>
<text x="597" y="6.7">12</text>
<text x="648.5" y="6.6">13</text>
<text x="699.4" y="6.6">14</text>
<text x="749" y="6.7">15</text>
<text x="809.5" y="6.6">16</text>
<text x="9.7" y="26.7">M</text>
<text x="840.6" y="26.7">M</text>
<text x="9.7" y="71.4">L</text>
<text x="840.6" y="71.4">L</text>
<text x="9.7" y="124.2">K</text>
<text x="840.6" y="124.2">K</text>
<text x="9.7" y="173.4">J</text>
<text x="840.6" y="173.4">J</text>
<text x="9.7" y="222.7">H</text>
<text x="840.6" y="222.7">H</text>
<text x="9.7" y="274.3">G</text>
<text x="840.6" y="274.3">G</text>
<text x="9.7" y="322.6">F</text>
<text x="840.6" y="322.6">F</text>
<text x="9.7" y="373.3">E</text>
<text x="840.6" y="373.3">E</text>
<text x="9.7" y="423.8">D</text>
<text x="840.6" y="423.8">D</text>
<text x="9.7" y="472.8">C</text>
<text x="840.6" y="472.8">C</text>
<text x="9.7" y="522.1">B</text>
<text x="840.6" y="522.1">B</text>
<text x="9.7" y="568.7">A</text>
<text x="840.6" y="568.7">A</text>
<text x="17.2" y="577">NOTE FOR WIPRO PARI DESIGN -REF. ONLY</text>
<text x="45.9" y="582.3">WEAR DETAILS : NA</text>
<text x="42.9" y="590.6">1</text>
<text x="101.3" y="590.7">2</text>
<text x="152.5" y="590.7">3</text>
<text x="202.1" y="590.7">4</text>
<text x="252.1" y="590.7">5</text>
<text x="300.6" y="590.7">6</text>
<text x="352.6" y="590.7">7</text>
<text x="401.9" y="590.7">8</text>
<text x="448.4" y="590.7">9</text>
<text x="498.1" y="590.7">10</text>
<text x="546.4" y="590.7">11</text>
<text x="597" y="590.7">12</text>
<text x="648.5" y="590.6">13</text>
<text x="699.4" y="590.5">14</text>
<text x="749" y="590.7">15</text>
<text x="809.5" y="590.5">16</text>
</g>
<text font-size="4.2" x="677.1" y="13.9">NOTE : STANDARD FASTENER TORQUE AS PER STD-DES-01-00FR-DES-006-00</text>
<g font-size="3.9">
<text x="85" y="487.4">HEAT</text>
<text x="85" y="491">1)</text>
<text x="92.5" y="491">TO</text>
<text x="98.5" y="487.4">TREATMENT</text>
<text x="100.7" y="491">BE</text>
<text x="108.9" y="491">TOUGHENED</text>
<text x="128.2" y="487.4">:-</text>
<text x="137.2" y="491">UPTO</text>
<text x="151.1" y="491">24-32</text>
<text x="168.4" y="491">HRC.</text>
<text x="85" y="494.6">2)</text>
<text x="92.5" y="494.6">RETAPPING</text>
<text x="118.3" y="494.6">TO</text>
<text x="126.5" y="494.6">BE</text>
<text x="134.7" y="494.6">DONE</text>
<text x="149.1" y="494.6">AFTER</text>
<text x="164.8" y="494.6">SURFACE</text>
<text x="186.8" y="494.6">TREATMENT</text>
<text x="96.5" y="498.2">AT</text>
<text x="104.3" y="498.2">SUPPLIER</text>
<text x="127.3" y="498.2">END.(</text>
<text x="142.1" y="498.2">IF</text>
<text x="148.7" y="498.2">APPLICABLE</text>
<text x="176.5" y="498.2">)</text>
<text x="653" y="530.9">REVISION</text>
<text x="708.9" y="530.9">DESCRIPTION</text>
<text x="779.4" y="530.9">DATE</text>
<text x="793.1" y="530.9">DRN.BY</text>
<text x="610.8" y="557.1">RESERVED</text>
<text x="635.2" y="557.1">SPACE</text>
<text x="610.8" y="562.7">FOR</text>
<text x="610.8" y="568.3">CONTROLLED</text>
<text x="640.7" y="568.3">COPY</text>
<text x="610.8" y="573.8">STAMP</text>
</g>
<text font-size="3.6" x="737.5" y="549.8">ZEROING BLOCK</text>
<text font-size="3.5" x="655.4" y="547.1">www.wipropari.com</text>
<g font-size="3.1">
<text x="818.1" y="527.3">LIMITS</text>
<text x="815" y="545.5">DRAWING TYPE</text>
<text x="690" y="546.1">DESCRIPTION</text>
<text x="689.5" y="554.6">SURFACE AREA</text>
<text x="706.2" y="554.6">SURFACE TREATMENT</text>
<text x="742.7" y="554.6">MACHINING</text>
<text x="762.5" y="554.6">DESIGN UNIT</text>
<text x="783.6" y="554.6">DESIGN UNIT CD.</text>
<text x="811" y="554.4">TEAM NO.</text>
<text x="823.3" y="554.5">SHEET SIZE</text>
<text x="828.6" y="559.9">A1</text>
<text x="689.4" y="564.9">REFERENCE DWG.</text>
<text x="690.8" y="569.3">DRN.BY</text>
<text x="704.4" y="569.2">CHKD.BY</text>
<text x="719.6" y="569.3">APPD.BY</text>
<text x="739.7" y="569.1">MATERIAL</text>
<text x="741.8" y="564.7">PART CLASS.</text>
<text x="768.6" y="564.7">HEAT TREATMENT</text>
<text x="772.5" y="569.7">DRG./PART CODE</text>
<text x="811.9" y="569.3">REV.</text>
<text x="824.4" y="569.4">SCALE</text>
<text x="737.3" y="578">NET WEIGHT-Kg</text>
<text x="824.4" y="578.5">SHEET</text>
</g>
<text font-size="3" x="832.4" y="403.9">°</text>
<g font-size="2.8">
<text x="558.3" y="505.4">3.2</text>
<text x="813.4" y="531.5">Gen Tol.: IS 2102</text>
<text x="556.9" y="537.2">3.2</text>
<text x="652.1" y="550.4">1.ALL DIMENSIONS ARE</text>
<text x="652" y="556.4">2.DO NOT SCALE</text>
<text x="652" y="562.5">3.IF IN DOUBT ,</text>
<text x="652" y="569.2">LOCATION :</text>
<text x="657.2" y="575.8">ALL RIGHTS OF REPRODUCTION &amp;</text>
<text x="689.1" y="575">03006598</text>
<text x="706.5" y="574.9">5489</text>
<text x="718.4" y="575">03002882</text>
<text x="657.7" y="579.2">DISTRIBUTION ARE RESERVED</text>
</g>
<g font-size="2.7">
<text x="817.3" y="549.9">MACHINING</text>
<text x="652.9" y="553.5">IN mm</text>
<text x="652.7" y="559.5">DRAWING.</text>
<text x="689.6" y="559.1">18.82 in^2</text>
<text x="724.1" y="559.2">#</text>
<text x="751" y="559.1">#</text>
<text x="766.6" y="559">WPP</text>
<text x="790.3" y="558.8">0100</text>
<text x="811.9" y="558.8">PL-02</text>
<text x="652.7" y="565.5">ASK TEAM MEMBER</text>
<text x="673.4" y="569.6">PUNE</text>
<text x="715.1" y="564.9">P22070109100892281</text>
<text x="761.4" y="564.9">B</text>
<text x="807.9" y="564.9">REF NOTE</text>
<text x="746.1" y="573.2">#</text>
<text x="824.8" y="573.4">2 : 11</text>
<text x="653.1" y="576.3">C</text>
<text x="689.4" y="582.4">28/06/2024</text>
<text x="703.7" y="582.5">28/06/2024</text>
<text x="718.7" y="582.6">28/06/2024</text>
<text x="742.3" y="582.2">0.39 kg</text>
<text x="824.1" y="582.4">1 OF 1</text>
</g>
<g font-size="2.5">
<text x="807.8" y="392">DEBURR AND REMOVE SHARP</text>
<text x="808.2" y="394.8">EDGES UNLESS SHARP EDGE</text>
<text x="809.1" y="400.9">UNSP.RADII</text>
<text x="809.8" y="397.6">REQUIREMENT SPECIFIED</text>
<text x="824.4" y="400.7">UNSP.CHF.</text>
<text x="812.2" y="403.6">0.5 R</text>
<text x="825.3" y="403.9">0.5 X 45</text>
<text x="812.8" y="411.8">UP TO 10</text>
<text x="829.1" y="411.9">±1.5°</text>
<text x="811.4" y="416.1">10 UP TO 50</text>
<text x="828.5" y="416.1">±0°50'</text>
<text x="810.4" y="424.5">120 UP TO 400</text>
<text x="810.9" y="420.3">50 UP TO 120</text>
<text x="828.5" y="424.5">±0°15'</text>
<text x="828.5" y="420.3">±0°25'</text>
<text x="811.7" y="433.2">0.5 UP TO 3</text>
<text x="812.5" y="437.5">3 UP TO 6</text>
<text x="829.6" y="437.4">±0.2</text>
<text x="829.6" y="433.2">±0.1</text>
<text x="812" y="441.7">6 UP TO 30</text>
<text x="829.6" y="441.7">±0.5</text>
<text x="810.9" y="445.9">30 UP TO 120</text>
<text x="829.6" y="446">±0.8</text>
<text x="809.9" y="454.4">315 UP TO 1000</text>
<text x="810.3" y="450.2">120 UP TO 315</text>
<text x="829.6" y="450.2">±1.2</text>
<text x="830.7" y="454.4">±2</text>
<text x="809.4" y="458.7">1000 UP TO 2000</text>
<text x="830.6" y="458.7">±3</text>
<text x="811.9" y="463">OVER 2000</text>
<text x="830.7" y="463">±4</text>
<text x="813.1" y="471.6">UP TO 10</text>
<text x="830.1" y="471.6">±1°</text>
<text x="811.4" y="475.9">10 UP TO 50</text>
<text x="828.5" y="475.9">±0°30'</text>
<text x="810.4" y="484.4">120 UP TO 400</text>
<text x="811.2" y="480.1">50 UP TO 120</text>
<text x="828.5" y="484.4">±0°10'</text>
<text x="828.5" y="480.1">±0°20'</text>
<text x="811.7" y="493">0.5 UP TO 3</text>
<text x="812.4" y="497.2">3 UP TO 6</text>
<text x="829.6" y="497.3">±0.1</text>
<text x="829.6" y="493">±0.1</text>
<text x="811.9" y="501.5">6 UP TO 30</text>
<text x="829.6" y="501.5">±0.2</text>
<text x="810.8" y="505.8">30 UP TO 120</text>
<text x="829.6" y="505.8">±0.3</text>
<text x="809.8" y="514.3">315 UP TO 1000</text>
<text x="810.3" y="510.1">120 UP TO 315</text>
<text x="829.6" y="510">±0.5</text>
<text x="829.6" y="514.3">±0.8</text>
<text x="668.4" y="519.9">.</text>
<text x="783.5" y="520">.</text>
<text x="799.1" y="519.9">.</text>
<text x="809.2" y="518.5">1000 UP TO 2000</text>
<text x="829.6" y="518.5">±1.2</text>
<text x="668.4" y="524.9">.</text>
<text x="783.3" y="524.8">.</text>
<text x="799.1" y="524.8">.</text>
<text x="811.9" y="522.8">OVER 2000</text>
<text x="830.6" y="522.7">±2</text>
</g>
<g font-size="2.4">
<text x="4.1" y="556.9" transform="rotate(-90 4.1 556.9)">Uploading\2022-23\P23Y5\P23Y5B076142.dft</text>
<text x="4.1" y="584.1" transform="rotate(-90 4.1 584.1)">\\srv01043\ExDM</text>
</g>
<g font-size="2.1">
<text x="811.5" y="406.1">UNSPECIFIED TOL.(FAB)</text>
<text x="812.5" y="408.5">FOR ANGULAR IN mm.</text>
<text x="811.6" y="427.7">UNSPECIFIED TOL.(FAB)</text>
<text x="813.6" y="430.1">FOR LINEAR IN mm.</text>
<text x="811.7" y="466.1">UNSPECIFIED TOL.(M/C)</text>
<text x="812.5" y="468.5">FOR ANGULAR IN mm.</text>
<text x="811.7" y="487.6">UNSPECIFIED TOL.(M/C)</text>
<text x="813.6" y="489.9">FOR LINEAR IN mm.</text>
</g>
</svg>
